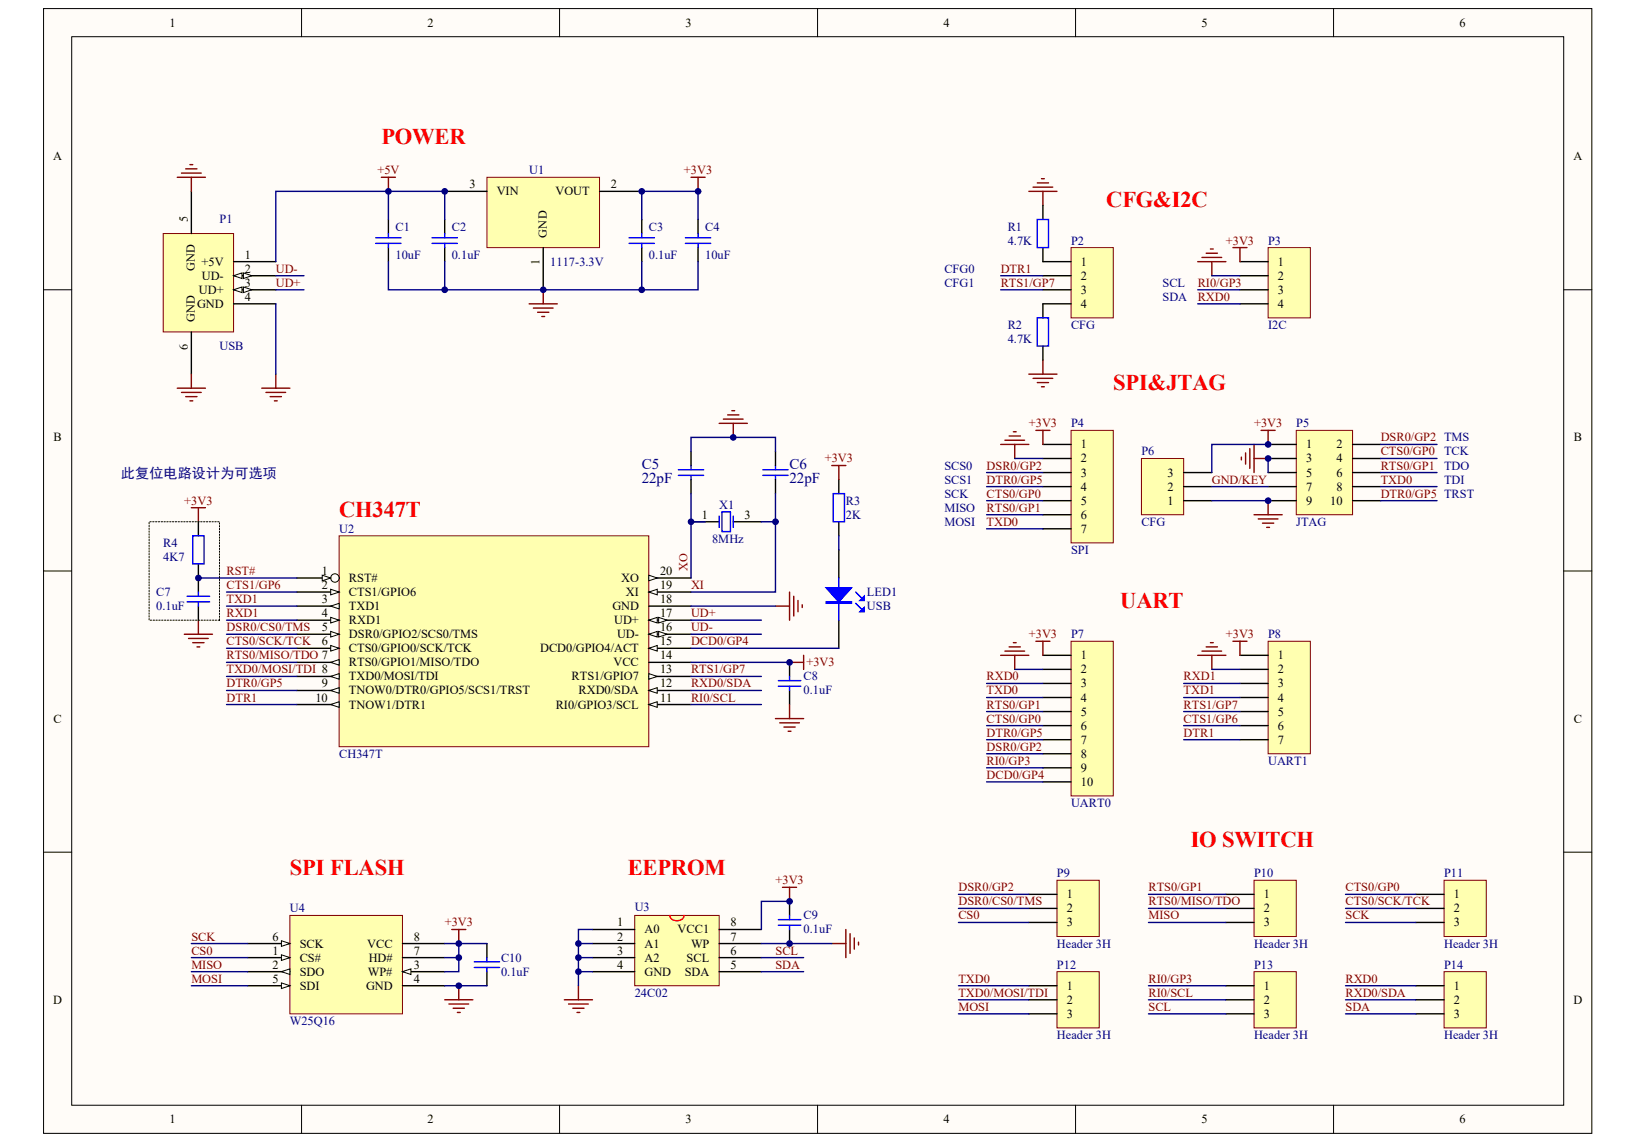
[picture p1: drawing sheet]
<svg xmlns="http://www.w3.org/2000/svg" width="289mm" height="202mm" viewBox="0 0 289 202" stroke-linecap="round" stroke-linejoin="round" font-family="sans-serif">
<g fill="#fffcf8" stroke="#000" stroke-width=".18">
<path d="M7.7 1.5h273.1v198.4h-273.1z"/>
<path d="M12.6 6.5h263.2v188.5h-263.2z"/>
</g>
<g fill="none" stroke="#000" stroke-width=".18">
<path d="M53.2 1.5v5M98.7 1.5v5M144.2 1.5v5M189.7 1.5v5M235.2 1.5v5M7.7 51.1h4.9M275.8 51.1h5M7.7 100.7h4.9M275.8 100.7h5M7.7 150.3h4.9M275.8 150.3h5M53.2 195v4.9"/>
<path d="M98.7 195v4.9M144.2 195v4.9M189.7 195v4.9M235.2 195v4.9"/>
</g>
<path d="M35 92v2.5M35 99.5v4.9M35 106.9v2.5M139.3 116.8v2.5M139.3 121.8v2.5" fill="none" stroke="#000" stroke-width=".25"/>
<path d="M34 94.5h2v5h-2zM33 105.2h4M33 106.2h4M35 104.4v.8M35 106.2v.7M139.3 119.3v.8M137.3 121h4M137.3 120.1h4M139.3 121v.8" fill="none" stroke="#00f" stroke-width=".25"/>
<g fill="none" stroke="#800000" stroke-width=".25">
<path d="M181.5 33.8h4.9M182.2 33h3.5M183 32.3h2M183.7 31.5h.5M184 33.8v2.4M181.5 66h4.9M182.2 66.7h3.5M183 67.5h2M183.7 68.2h.5M184 63.5v2.5M33.8 89.6h2.4M35 89.6v2.4"/>
<path d="M32.5 111.9h5M33.3 112.6h3.4M34 113.4h2M34.7 114.1h.5M35 109.4v2.5M136.8 106.9h2.5M139.3 104.4v5M139.3 116.8h2.5M140 105.2v3.4M140.8 105.9v2M141.5 106.7v.5M141.8 115.6v2.5"/>
<path d="M136.8 126.8h5M137.5 127.5h3.5M138.3 128.2h2M139 129h.5M139.3 124.3v2.5"/>
</g>
<path d="M223.7 43.7h7.4v12.4h-7.4z" fill="#ffffb0" stroke="#800000" stroke-width=".18"/>
<path d="M218.7 46.2h5M218.7 48.6h5M218.7 51.1h5M218.7 53.6h5" fill="none" stroke="#000" stroke-width=".25"/>
<path d="M211.3 46.2h4.9M212 45.4h3.5M212.8 44.7h1.9M213.5 43.9h.5M213.8 46.2v2.4M217.5 43.7h2.5M218.7 43.7v2.5" fill="none" stroke="#800000" stroke-width=".25"/>
<path d="M188.9 75.9h7.5v19.9h-7.5z" fill="#ffffb0" stroke="#800000" stroke-width=".18"/>
<path d="M184 78.4h4.9M184 80.9h4.9M184 83.4h4.9M184 85.8h4.9M184 88.3h4.9M184 90.8h4.9M184 93.3h4.9" fill="none" stroke="#000" stroke-width=".25"/>
<g fill="none" stroke="#800000" stroke-width=".25">
<path d="M121.9 31.3h2.5M123.1 31.3v2.5M176.5 78.4h5M177.3 77.6h3.4M178 76.9h2M178.7 76.2h.5M179 78.4v2.5M182.7 75.9h2.5M184 75.9v2.5M219.7 79.9v2M220.5 79.1v3.5M221.2 78.4v5"/>
<path d="M222.4 75.9h2.5M223.7 75.9v2.5M219 80.6v.5M221.2 80.9h2.5"/>
</g>
<path d="M85.9 31.3h19.9v12.4h-19.9z" fill="#ffffb0" stroke="#800000" stroke-width=".18"/>
<path d="M68.5 38.7v2.5M78.4 33.8h7.5M78.4 38.7v2.5M105.8 33.8h7.4M113.2 38.7v2.5M123.1 38.7v2.5M68.5 43.7v2.5M78.4 43.7v2.5M95.8 43.7v7.4M113.2 43.7v2.5M123.1 43.7v2.5" fill="none" stroke="#000" stroke-width=".25"/>
<path d="M67.3 31.3h2.5M68.5 31.3v2.5M93.3 53.6h5M94.1 54.3h3.5M94.8 55.1h2M95.6 55.8h.5M95.8 51.1v2.5" fill="none" stroke="#800000" stroke-width=".25"/>
<g fill="none" stroke="#00f" stroke-width=".25">
<path d="M66.3 42.9h4.4M66.3 41.9h4.4M68.5 41.2v.7M68.5 42.9v.8M76.2 42.9h4.5M76.2 41.9h4.5M78.4 41.2v.7M78.4 42.9v.8M111 42.9h4.4M111 41.9h4.4M113.2 41.2v.7M113.2 42.9v.8"/>
<path d="M120.9 42.9h4.5M120.9 41.9h4.5M123.1 41.2v.7M123.1 42.9v.8"/>
</g>
<path d="M28.8 41.2h12.4v17.4h-12.4z" fill="#ffffb0" stroke="#800000" stroke-width=".18"/>
<path d="M33.8 58.6v7.4M41.2 46.2h7.4M41.2 53.6h7.4M41.2 51.1h7.4" fill="none" stroke="#000" stroke-width=".25"/>
<g fill="#fffcf8" stroke="#000" stroke-width=".18">
<path d="M41.2 51.1l1.5-.5v1z"/>
<path d="M42.9 50.6l1.5 .5-1.5 .5z"/>
</g>
<path d="M41.2 48.6h7.4" fill="none" stroke="#000" stroke-width=".25"/>
<g fill="#fffcf8" stroke="#000" stroke-width=".18">
<path d="M41.2 48.6l1.5-.5v1z"/>
<path d="M42.9 48.1l1.5 .5-1.5 .5z"/>
</g>
<path d="M33.8 33.8v7.4" fill="none" stroke="#000" stroke-width=".25"/>
<g fill="none" stroke="#800000" stroke-width=".25">
<path d="M31.3 31.3h4.9M32 30.5h3.5M32.8 29.8h1.9M33.5 29h.5M33.8 31.3v2.5M31.3 68.5h4.9M32 69.2h3.5M32.8 70h1.9M33.5 70.7h.5M33.8 66v2.5M46.2 68.5h4.9M46.9 69.2h3.5"/>
<path d="M47.7 70h1.9M48.4 70.7h.5M48.6 66v2.5"/>
</g>
<path d="M112 161.5h14.9v12.4h-14.9z" fill="#ffffb0" stroke="#800000" stroke-width=".18"/>
<path d="M139.3 159v2.5M104.5 164h7.5M104.5 166.4h7.5M104.5 168.9h7.5M104.5 171.4h7.5M126.9 164h7.4M126.9 166.4h7.4M126.9 168.9h7.4M126.9 171.4h7.4M139.3 164v2.4" fill="none" stroke="#000" stroke-width=".25"/>
<path d="M118.2 161.5a1.29 1.29 0 0 0 1.2 .9 1.29 1.29 0 0 0 1.2-.9" fill="none" stroke="#f00" stroke-width=".25"/>
<path d="M99.5 176.4h5M100.3 177.1h3.5M101 177.8h2M101.8 178.6h.5M102 173.9v2.5" fill="none" stroke="#800000" stroke-width=".25"/>
<path d="M137.3 162.2h4M137.3 163.2h4M139.3 161.5v.7M139.3 163.2v.8" fill="none" stroke="#00f" stroke-width=".25"/>
<path d="M51.1 161.5h19.9v17.3h-19.9z" fill="#ffffb0" stroke="#800000" stroke-width=".18"/>
<path d="M43.7 166.4h7.4M71 166.4h7.4M71 168.9h7.4" fill="none" stroke="#000" stroke-width=".25"/>
<path d="M49.6 165.9l1.5 .5-1.5 .5z" fill="#fffcf8" stroke="#000" stroke-width=".18"/>
<path d="M43.7 171.4h7.4" fill="none" stroke="#000" stroke-width=".25"/>
<path d="M49.6 171.4l1.5-.5v1z" fill="#fffcf8" stroke="#000" stroke-width=".18"/>
<path d="M43.7 173.9h7.4" fill="none" stroke="#000" stroke-width=".25"/>
<path d="M49.6 173.4l1.5 .5-1.5 .5z" fill="#fffcf8" stroke="#000" stroke-width=".18"/>
<path d="M43.7 168.9h7.4" fill="none" stroke="#000" stroke-width=".25"/>
<path d="M49.6 168.4l1.5 .5-1.5 .5z" fill="#fffcf8" stroke="#000" stroke-width=".18"/>
<path d="M71 173.9h7.4M71 171.4h7.4" fill="none" stroke="#000" stroke-width=".25"/>
<path d="M71 171.4l1.5-.5v1z" fill="#fffcf8" stroke="#000" stroke-width=".18"/>
<path d="M126.9 74.7h4.9M127.6 73.9h3.5M128.3 73.2h2M129.1 72.4h.5M129.3 74.7v2.5M78.4 176.4h5M79.2 177.1h3.5M79.9 177.8h2M80.7 178.6h.5M80.9 173.9v2.5" fill="none" stroke="#800000" stroke-width=".25"/>
<path d="M121.9 79.6v2.5M136.8 79.6v2.5M121.9 84.6v2.5M136.8 84.6v2.5M85.9 166.4v2.5M85.9 171.4v2.5" fill="none" stroke="#000" stroke-width=".25"/>
<path d="M119.7 82.9h4.4M119.7 83.8h4.4M121.9 82.1v.8M121.9 83.8v.8M134.6 82.9h4.4M134.6 83.8h4.4M136.8 82.1v.8M136.8 83.8v.8M83.7 169.7h4.4M83.7 170.6h4.4M85.9 168.9v.8M85.9 170.6v.8" fill="none" stroke="#00f" stroke-width=".25"/>
<path d="M188.9 113.1h7.5v27.3h-7.5z" fill="#ffffb0" stroke="#800000" stroke-width=".18"/>
<path d="M184 115.6h4.9M184 118.1h4.9M184 120.6h4.9M184 123h4.9M184 125.5h4.9M184 128h4.9M184 130.5h4.9M184 133h4.9M184 135.4h4.9M184 137.9h4.9" fill="none" stroke="#000" stroke-width=".25"/>
<path d="M223.7 113.1h7.4v19.9h-7.4z" fill="#ffffb0" stroke="#800000" stroke-width=".18"/>
<path d="M218.7 115.6h5M218.7 118.1h5M218.7 120.6h5M218.7 123h5M218.7 125.5h5M218.7 128h5M218.7 130.5h5" fill="none" stroke="#000" stroke-width=".25"/>
<path d="M188.9 43.7h7.5v12.4h-7.5z" fill="#ffffb0" stroke="#800000" stroke-width=".18"/>
<path d="M184 36.2v2.5M184 43.7v2.5h4.9M184 48.6h4.9M184 51.1h4.9M188.9 53.6h-4.9v2.5M184 61v2.5M148 84.6v2.5M148 92v2.5M148 97v5M148 109.4v5" fill="none" stroke="#000" stroke-width=".25"/>
<g fill="none" stroke="#800000" stroke-width=".25">
<path d="M146.7 82.1h2.5M148 82.1v2.5M176.5 115.6h5M177.3 114.8h3.4M178 114.1h2M178.7 113.4h.5M179 115.6v2.5M182.7 113.1h2.5M184 113.1v2.5M211.3 115.6h4.9M212 114.8h3.5M212.8 114.1h1.9"/>
<path d="M213.5 113.4h.5M213.8 115.6v2.5M217.5 113.1h2.5M218.7 113.1v2.5"/>
</g>
<path d="M183 38.7h2v5h-2zM183 56.1h2v4.9h-2zM147 87.1h2v4.9h-2zM148 102v7.4M150.9 106.4l1 1M150.9 104.4l1 1" fill="none" stroke="#00f" stroke-width=".25"/>
<g fill="#00f" stroke="#00f" stroke-width=".25">
<path d="M145.7 103.7h4.5l-2.2 2.5z"/>
<path d="M151.7 107.9l.7-.7v.7z"/>
<path d="M151.7 105.9l.7-.7v.7z"/>
<path d="M145.7 106.2h4.5v.2h-4.5z" fill-rule="evenodd"/>
</g>
<path d="M228.6 75.9h10v14.9h-10z" fill="#ffffb0" stroke="#800000" stroke-width=".18"/>
<path d="M223.7 78.4h4.9M238.6 78.4h4.9M223.7 80.9h4.9M223.7 83.4h4.9M223.7 85.8h4.9M223.7 88.3h4.9M238.6 80.9h4.9M238.6 83.4h4.9M238.6 85.8h4.9M238.6 88.3h4.9" fill="none" stroke="#000" stroke-width=".25"/>
<path d="M221.2 90.8h5M221.9 91.5h3.5M222.7 92.3h2M223.4 93h.5M223.7 88.3v2.5" fill="none" stroke="#800000" stroke-width=".25"/>
<path d="M201.3 80.9h7.5v9.9h-7.5z" fill="#ffffb0" stroke="#800000" stroke-width=".18"/>
<path d="M208.8 88.3h5M208.8 85.8h5M208.8 83.4h5" fill="none" stroke="#000" stroke-width=".25"/>
<path d="M59.8 94.5h54.6v37.2h-54.6z" fill="#ffffb0" stroke="#800000" stroke-width=".18"/>
<path d="M114.4 102h7.5" fill="none" stroke="#000" stroke-width=".25"/>
<path d="M114.4 101.5l1.5 .5-1.5 .4z" fill="#fffcf8" stroke="#000" stroke-width=".18"/>
<path d="M52.4 102h7.4" fill="none" stroke="#000" stroke-width=".25"/>
<circle cx="59.1" cy="102" r=".74" fill="#fffcf8" stroke="#000" stroke-width=".18"/>
<path d="M56.8 101.5l1.5 .5-1.5 .4z" fill="#fffcf8" stroke="#000" stroke-width=".18"/>
<path d="M52.4 104.4h7.4" fill="none" stroke="#000" stroke-width=".25"/>
<path d="M58.3 103.9l1.5 .5-1.5 .5z" fill="#fffcf8" stroke="#000" stroke-width=".18"/>
<path d="M52.4 111.9h7.4" fill="none" stroke="#000" stroke-width=".25"/>
<path d="M58.3 111.4l1.5 .5-1.5 .5z" fill="#fffcf8" stroke="#000" stroke-width=".18"/>
<path d="M52.4 114.4h7.4" fill="none" stroke="#000" stroke-width=".25"/>
<path d="M58.3 113.9l1.5 .5-1.5 .4z" fill="#fffcf8" stroke="#000" stroke-width=".18"/>
<path d="M52.4 116.8h7.4" fill="none" stroke="#000" stroke-width=".25"/>
<path d="M58.3 116.8l1.5-.5v1z" fill="#fffcf8" stroke="#000" stroke-width=".18"/>
<path d="M52.4 119.3h7.4" fill="none" stroke="#000" stroke-width=".25"/>
<path d="M58.3 119.3l1.5-.5v1z" fill="#fffcf8" stroke="#000" stroke-width=".18"/>
<path d="M52.4 106.9h7.4" fill="none" stroke="#000" stroke-width=".25"/>
<path d="M58.3 106.9l1.5-.5v1z" fill="#fffcf8" stroke="#000" stroke-width=".18"/>
<path d="M114.4 109.4h7.5" fill="none" stroke="#000" stroke-width=".25"/>
<g fill="#fffcf8" stroke="#000" stroke-width=".18">
<path d="M114.4 109.4l1.5-.5v1z"/>
<path d="M116.2 108.9l1.5 .5-1.5 .5z"/>
</g>
<path d="M52.4 109.4h7.4" fill="none" stroke="#000" stroke-width=".25"/>
<path d="M58.3 108.9l1.5 .5-1.5 .5z" fill="#fffcf8" stroke="#000" stroke-width=".18"/>
<path d="M114.4 111.9h7.5" fill="none" stroke="#000" stroke-width=".25"/>
<g fill="#fffcf8" stroke="#000" stroke-width=".18">
<path d="M114.4 111.9l1.5-.5v1z"/>
<path d="M116.2 111.4l1.5 .5-1.5 .5z"/>
</g>
<path d="M114.4 114.4h7.5" fill="none" stroke="#000" stroke-width=".25"/>
<path d="M114.4 114.4l1.5-.5v.9z" fill="#fffcf8" stroke="#000" stroke-width=".18"/>
<path d="M114.4 119.3h7.5" fill="none" stroke="#000" stroke-width=".25"/>
<path d="M114.4 118.8l1.5 .5-1.5 .5z" fill="#fffcf8" stroke="#000" stroke-width=".18"/>
<path d="M114.4 121.8h7.5" fill="none" stroke="#000" stroke-width=".25"/>
<path d="M114.4 121.8l1.5-.5v1z" fill="#fffcf8" stroke="#000" stroke-width=".18"/>
<path d="M114.4 124.3h7.5" fill="none" stroke="#000" stroke-width=".25"/>
<path d="M114.4 124.3l1.5-.5v1z" fill="#fffcf8" stroke="#000" stroke-width=".18"/>
<path d="M52.4 124.3h7.4" fill="none" stroke="#000" stroke-width=".25"/>
<path d="M58.3 124.3l1.5-.5v1z" fill="#fffcf8" stroke="#000" stroke-width=".18"/>
<path d="M52.4 121.8h7.4" fill="none" stroke="#000" stroke-width=".25"/>
<path d="M58.3 121.8l1.5-.5v1z" fill="#fffcf8" stroke="#000" stroke-width=".18"/>
<path d="M114.4 104.4h7.5" fill="none" stroke="#000" stroke-width=".25"/>
<path d="M114.4 104.4l1.5-.5v1z" fill="#fffcf8" stroke="#000" stroke-width=".18"/>
<path d="M121.9 92h5M129.3 92h5M114.4 106.9h7.5M114.4 116.8h7.5" fill="none" stroke="#000" stroke-width=".25"/>
<path d="M126.9 91v2M127.4 90.3h1.4v3.5h-1.4zM129.3 91v2" fill="none" stroke="#00f" stroke-width=".25"/>
<path d="M146.7 166.4h2.5M149.2 164v4.9M149.9 164.7v3.5M150.7 165.4v2M151.4 166.2v.5" fill="none" stroke="#800000" stroke-width=".25"/>
<g fill="none" stroke="#000080" stroke-width=".25">
<path d="M68.5 38.7v-4.9h9.9v4.9M68.5 33.8h-19.9v12.4M113.2 38.7v-4.9h9.9v4.9M48.6 51.1h5M48.6 48.6h5M48.6 53.6v12.4M68.5 46.2v4.9h54.6v-4.9M78.4 46.2v4.9M113.2 46.2v4.9M176.5 51.1h7.5M176.5 48.6h7.5M211.3 51.1h7.4"/>
<path d="M211.3 53.6h7.4M213.8 48.6h4.9M121.9 79.6v-2.4h14.9v2.4M223.7 78.4h-9.9v5M243.5 78.4h10M121.9 92h2.5M121.9 87.1v14.9M134.3 92h2.5M136.8 87.1v17.3h-14.9M148 94.5v2.5M174 83.4h10M174 90.8h10"/>
<path d="M174 93.3h10M174 88.3h10M179 80.9h5M213.8 88.3h9.9M213.8 85.8h9.9M223.7 80.9v2.5M243.5 80.9h10M243.5 83.4h10M243.5 88.3h10M243.5 85.8h10M35 102h17.4M40 116.8h12.4"/>
<path d="M40 106.9h12.4M40 109.4h12.4M40 111.9h12.4M40 104.4h12.4M40 114.4h12.4M40 119.3h12.4M121.9 116.8h17.4M121.9 106.9h14.9M121.9 109.4h12.4M121.9 111.9h12.4M121.9 114.4h26.1M121.9 119.3h12.4"/>
<path d="M179 118.1h5M213.8 118.1h4.9M40 121.8h12.4M40 124.3h12.4M121.9 121.8h12.4M121.9 124.3h12.4M174 120.6h10M174 123h10M174 125.5h10M174 128h10M174 130.5h10M174 133h10"/>
<path d="M174 135.4h10M174 137.9h10M208.8 120.6h9.9M208.8 123h9.9M208.8 125.5h9.9M208.8 128h9.9M208.8 130.5h9.9M33.8 166.4h9.9M33.8 171.4h9.9M33.8 173.9h9.9M78.4 168.9h2.5M78.4 166.4h7.5"/>
<path d="M78.4 173.9h7.5M80.9 166.4v5h-2.5M102 168.9h2.5M102 166.4h2.5M102 171.4h2.5M104.5 164h-2.5v9.9M134.3 168.9h7.5"/>
</g>
<path d="M186.4 155.3h7.5v9.9h-7.5z" fill="#ffffb0" stroke="#800000" stroke-width=".18"/>
<path d="M181.5 157.8h4.9M181.5 160.2h4.9M181.5 162.7h4.9" fill="none" stroke="#000" stroke-width=".25"/>
<path d="M169.1 160.2h12.4M169.1 162.7h12.4" fill="none" stroke="#000080" stroke-width=".25"/>
<path d="M221.2 155.3h7.4v9.9h-7.4z" fill="#ffffb0" stroke="#800000" stroke-width=".18"/>
<path d="M216.2 157.8h5M216.2 160.2h5M216.2 162.7h5" fill="none" stroke="#000" stroke-width=".25"/>
<path d="M202.6 160.2h13.6M202.6 162.7h13.6" fill="none" stroke="#000080" stroke-width=".25"/>
<path d="M254.7 155.3h7.5v9.9h-7.5z" fill="#ffffb0" stroke="#800000" stroke-width=".18"/>
<path d="M249.7 157.8h5M249.7 160.2h5M249.7 162.7h5" fill="none" stroke="#000" stroke-width=".25"/>
<path d="M237.3 160.2h12.4M237.3 162.7h12.4" fill="none" stroke="#000080" stroke-width=".25"/>
<path d="M186.4 171.4h7.5v9.9h-7.5z" fill="#ffffb0" stroke="#800000" stroke-width=".18"/>
<path d="M181.5 173.9h4.9M181.5 176.4h4.9M181.5 178.8h4.9" fill="none" stroke="#000" stroke-width=".25"/>
<path d="M169.1 176.4h12.4M169.1 178.8h12.4" fill="none" stroke="#000080" stroke-width=".25"/>
<path d="M221.2 171.4h7.4v9.9h-7.4z" fill="#ffffb0" stroke="#800000" stroke-width=".18"/>
<path d="M216.2 173.9h5M216.2 176.4h5M216.2 178.8h5" fill="none" stroke="#000" stroke-width=".25"/>
<path d="M174 85.8h10M202.6 176.4h13.6M202.6 178.8h13.6" fill="none" stroke="#000080" stroke-width=".25"/>
<path d="M254.7 171.4h7.5v9.9h-7.5z" fill="#ffffb0" stroke="#800000" stroke-width=".18"/>
<path d="M249.7 173.9h5M249.7 176.4h5M249.7 178.8h5" fill="none" stroke="#000" stroke-width=".25"/>
<path d="M139.3 159h-5v5M169.1 157.8h12.4M202.6 157.8h13.6M237.3 157.8h12.4M33.8 168.9h9.9M134.3 171.4h7.5M134.3 166.4h12.4M169.1 173.9h12.4M202.6 173.9h13.6M237.3 176.4h12.4M237.3 178.8h12.4M237.3 173.9h12.4" fill="none" stroke="#000080" stroke-width=".25"/>
<path d="M138 156.5h2.5M139.3 156.5v2.5M79.7 164h2.5M80.9 164v2.4" fill="none" stroke="#800000" stroke-width=".25"/>
<path d="M38.7 109.4v-17.4h-12.4v17.4h12.4" fill="none" stroke="#000" stroke-width=".18" stroke-dasharray=".2 .2"/>
<g fill="#000080" stroke="#000080" stroke-width=".18">
<circle cx="35" cy="102" r=".5"/>
<circle cx="68.5" cy="33.8" r=".5"/>
<circle cx="78.4" cy="51.1" r=".5"/>
<circle cx="78.4" cy="33.8" r=".5"/>
<circle cx="80.9" cy="173.9" r=".5"/>
<circle cx="80.9" cy="168.9" r=".5"/>
<circle cx="80.9" cy="166.4" r=".5"/>
<circle cx="95.8" cy="51.1" r=".5"/>
<circle cx="102" cy="171.4" r=".5"/>
<circle cx="102" cy="168.9" r=".5"/>
<circle cx="102" cy="166.4" r=".5"/>
<circle cx="113.2" cy="51.1" r=".5"/>
<circle cx="113.2" cy="33.8" r=".5"/>
<circle cx="121.9" cy="92" r=".5"/>
<circle cx="123.1" cy="33.8" r=".5"/>
<circle cx="129.3" cy="77.2" r=".5"/>
<circle cx="136.8" cy="92" r=".5"/>
<circle cx="139.3" cy="166.4" r=".5"/>
<circle cx="139.3" cy="159" r=".5"/>
<circle cx="139.3" cy="116.8" r=".5"/>
<circle cx="223.7" cy="88.3" r=".5"/>
<circle cx="223.7" cy="80.9" r=".5"/>
<circle cx="223.7" cy="78.4" r=".5"/>
</g>
<g font-size="4" fill="#f00">
<text x="67.3" y="25.4">POWER</text>
<text x="195.1" y="36.6">CFG&amp;I2C</text>
<text x="196.4" y="68.8">SPI&amp;JTAG</text>
<text x="59.8" y="91.2">CH347T</text>
<text x="197.6" y="107.3">UART</text>
<text x="210" y="149.4">IO SWITCH</text>
<text x="51.1" y="154.4">SPI FLASH</text>
<text x="110.7" y="154.4">EEPROM</text>
</g>
<g font-size="2.7" fill="#000080">
<text x="113.2" y="82.8">C5</text>
<text x="139.3" y="82.8">C6</text>
<text x="113.2" y="85.2">22pF</text>
<text x="139.3" y="85.2">22pF</text>
</g>
<text font-size="2.5" fill="#11037f" x="21.3" y="84.2">此复位电路设计为可选项</text>
<g font-size="2.2">
<text x="29.9" y="4.7">1</text>
<text x="75.4" y="4.7">2</text>
<text x="120.9" y="4.7">3</text>
<text x="166.4" y="4.7">4</text>
<text x="211.9" y="4.7">5</text>
<text x="257.4" y="4.7">6</text>
<text x="9.4" y="28.3">A</text>
<text x="277.5" y="28.3">A</text>
<text x="82.8" y="33.2">3</text>
<text x="87.6" y="34.5">VIN</text>
<text x="98" y="34.5">VOUT</text>
<text x="107.7" y="33.2">2</text>
<text x="33.1" y="39.2" transform="rotate(-90 33.1 39.2)">5</text>
<text x="96.4" y="41.9" transform="rotate(-90 96.4 41.9)">GND</text>
<text x="34.4" y="47.8" transform="rotate(-90 34.4 47.8)">GND</text>
<text x="35.6" y="46.9">+5V</text>
<text x="43.2" y="45.6">1</text>
<text x="95.2" y="46.8" transform="rotate(-90 95.2 46.8)">1</text>
<text x="190.7" y="46.9">1</text>
<text x="225.4" y="46.9">1</text>
<text x="35.1" y="51.8">UD+</text>
<text x="35.6" y="49.3">UD-</text>
<text x="43.2" y="53.1">4</text>
<text x="43.2" y="50.6">3</text>
<text x="43.2" y="48.1">2</text>
<text x="190.7" y="49.3">2</text>
<text x="190.7" y="51.8">3</text>
<text x="225.4" y="49.3">2</text>
<text x="225.4" y="51.8">3</text>
<text x="34.4" y="56.8" transform="rotate(-90 34.4 56.8)">GND</text>
<text x="34.8" y="54.3">GND</text>
<text x="190.7" y="54.3">4</text>
<text x="225.4" y="54.3">4</text>
<text x="33.1" y="61.7" transform="rotate(-90 33.1 61.7)">6</text>
<text x="9.4" y="77.9">B</text>
<text x="277.6" y="77.9">B</text>
<text x="190.7" y="79.1">1</text>
<text x="190.7" y="81.6">2</text>
<text x="230.4" y="79.1">1</text>
<text x="230.4" y="81.6">3</text>
<text x="235.7" y="79.1">2</text>
<text x="235.7" y="81.6">4</text>
<text x="190.7" y="84.1">3</text>
<text x="190.7" y="86.5">4</text>
<text x="190.7" y="89">5</text>
<text x="206" y="89">1</text>
<text x="206" y="86.5">2</text>
<text x="206" y="84.1">3</text>
<text x="230.4" y="84.1">5</text>
<text x="230.4" y="86.5">7</text>
<text x="230.4" y="89">9</text>
<text x="234.6" y="89">10</text>
<text x="235.7" y="84.1">6</text>
<text x="235.7" y="86.5">8</text>
<text x="123.8" y="91.5">1</text>
<text x="131.3" y="91.5">3</text>
<text x="190.7" y="91.5">6</text>
<text x="190.7" y="94">7</text>
<text x="56.7" y="101.4">1</text>
<text x="116.4" y="101.4">20</text>
<text x="56.7" y="103.9">2</text>
<text x="56.7" y="106.4">3</text>
<text x="61.6" y="102.7">RST#</text>
<text x="61.6" y="105.1">CTS1/GPIO6</text>
<text x="61.6" y="107.6">TXD1</text>
<text x="108" y="107.6">GND</text>
<text x="109.6" y="102.7">XO</text>
<text x="110.4" y="105.1">XI</text>
<text x="116.4" y="103.9">19</text>
<text x="116.4" y="106.4">18</text>
<text x="56.7" y="111.3">5</text>
<text x="56.7" y="113.8">6</text>
<text x="56.7" y="108.9">4</text>
<text x="61.6" y="112.6">DSR0/GPIO2/SCS0/TMS</text>
<text x="61.6" y="110.1">RXD1</text>
<text x="108.3" y="110.1">UD+</text>
<text x="108.9" y="112.6">UD-</text>
<text x="116.4" y="108.9">17</text>
<text x="116.4" y="111.3">16</text>
<text x="116.4" y="113.8">15</text>
<text x="61.6" y="115.1">CTS0/GPIO0/SCK/TCK</text>
<text x="61.6" y="117.5">RTS0/GPIO1/MISO/TDO</text>
<text x="95.3" y="115.1">DCD0/GPIO4/ACT</text>
<text x="108.2" y="117.5">VCC</text>
<text x="116.4" y="118.8">13</text>
<text x="116.4" y="116.3">14</text>
<text x="190.7" y="116.3">1</text>
<text x="190.7" y="118.8">2</text>
<text x="225.4" y="116.3">1</text>
<text x="225.4" y="118.8">2</text>
<text x="55.6" y="123.7">10</text>
<text x="56.7" y="121.3">9</text>
<text x="61.6" y="120">TXD0/MOSI/TDI</text>
<text x="61.6" y="125">TNOW1/DTR1</text>
<text x="61.6" y="122.5">TNOW0/DTR0/GPIO5/SCS1/TRST</text>
<text x="98" y="125">RI0/GPIO3/SCL</text>
<text x="100.8" y="120">RTS1/GPIO7</text>
<text x="102.1" y="122.5">RXD0/SDA</text>
<text x="116.4" y="121.3">12</text>
<text x="116.4" y="123.7">11</text>
<text x="190.7" y="121.3">3</text>
<text x="190.7" y="123.7">4</text>
<text x="225.4" y="121.3">3</text>
<text x="225.4" y="123.7">4</text>
<text x="9.4" y="127.5">C</text>
<text x="190.7" y="126.2">5</text>
<text x="190.7" y="128.7">6</text>
<text x="190.7" y="131.2">7</text>
<text x="225.4" y="126.2">5</text>
<text x="225.4" y="128.7">6</text>
<text x="225.4" y="131.2">7</text>
<text x="277.6" y="127.5">C</text>
<text x="190.7" y="133.7">8</text>
<text x="190.7" y="136.1">9</text>
<text x="190.7" y="138.6">10</text>
<text x="188.2" y="158.5">1</text>
<text x="188.2" y="160.9">2</text>
<text x="222.9" y="158.5">1</text>
<text x="222.9" y="160.9">2</text>
<text x="256.5" y="158.5">1</text>
<text x="256.5" y="160.9">2</text>
<text x="48.1" y="165.9">6</text>
<text x="52.9" y="167.1">SCK</text>
<text x="64.8" y="167.1">VCC</text>
<text x="73" y="165.9">8</text>
<text x="108.9" y="165.9">2</text>
<text x="108.9" y="163.4">1</text>
<text x="113.7" y="167.1">A1</text>
<text x="113.7" y="164.7">A0</text>
<text x="119.5" y="164.7">VCC1</text>
<text x="121.9" y="167.1">WP</text>
<text x="128.8" y="163.4">8</text>
<text x="128.8" y="165.9">7</text>
<text x="188.2" y="163.4">3</text>
<text x="222.9" y="163.4">3</text>
<text x="256.5" y="163.4">3</text>
<text x="48.1" y="170.9">2</text>
<text x="48.1" y="173.3">5</text>
<text x="48.1" y="168.4">1</text>
<text x="52.9" y="172.1">SDO</text>
<text x="52.9" y="169.6">CS#</text>
<text x="64.9" y="172.1">WP#</text>
<text x="65" y="169.6">HD#</text>
<text x="73" y="168.4">7</text>
<text x="73" y="173.3">4</text>
<text x="73" y="170.9">3</text>
<text x="108.9" y="170.9">4</text>
<text x="108.9" y="168.4">3</text>
<text x="113.7" y="172.1">GND</text>
<text x="113.7" y="169.6">A2</text>
<text x="120.8" y="172.1">SDA</text>
<text x="121.1" y="169.6">SCL</text>
<text x="128.8" y="168.4">6</text>
<text x="128.8" y="170.9">5</text>
<text x="9.4" y="177.1">D</text>
<text x="52.9" y="174.6">SDI</text>
<text x="64.6" y="174.6">GND</text>
<text x="188.2" y="174.6">1</text>
<text x="188.2" y="177.1">2</text>
<text x="188.2" y="179.5">3</text>
<text x="222.9" y="174.6">1</text>
<text x="222.9" y="177.1">2</text>
<text x="222.9" y="179.5">3</text>
<text x="256.5" y="174.6">1</text>
<text x="256.5" y="177.1">2</text>
<text x="256.5" y="179.5">3</text>
<text x="277.5" y="177.1">D</text>
<text x="29.9" y="198.1">1</text>
<text x="75.4" y="198.1">2</text>
<text x="120.9" y="198.1">3</text>
<text x="166.4" y="198.1">4</text>
<text x="211.9" y="198.1">5</text>
<text x="257.4" y="198.1">6</text>
</g>
<g font-size="2.2" fill="#800000">
<text x="66.6" y="30.7">+5V</text>
<text x="120.6" y="30.7">+3V3</text>
<text x="216.2" y="43.1">+3V3</text>
<text x="48.6" y="50.6">UD+</text>
<text x="48.6" y="48.1">UD-</text>
<text x="176.5" y="48.1">DTR1</text>
<text x="176.5" y="50.6">RTS1/GP7</text>
<text x="211.3" y="50.6">RI0/GP3</text>
<text x="211.3" y="53.1">RXD0</text>
<text x="181.5" y="75.4">+3V3</text>
<text x="221.2" y="75.4">+3V3</text>
<text x="243.5" y="77.9">DSR0/GP2 TMS</text>
<text x="145.5" y="81.6">+3V3</text>
<text x="174" y="82.8">DSR0/GP2</text>
<text x="243.5" y="80.3">CTS0/GP0</text>
<text x="243.5" y="82.8">RTS0/GP1</text>
<text x="32.5" y="89">+3V3</text>
<text x="174" y="87.8">CTS0/GP0</text>
<text x="174" y="85.3">DTR0/GP5</text>
<text x="213.8" y="85.3">GND/KEY</text>
<text x="243.5" y="85.3">TXD0</text>
<text x="243.5" y="87.8">DTR0/GP5 TRST</text>
<text x="174" y="90.3">RTS0/GP1</text>
<text x="174" y="92.7">TXD0</text>
<text x="40" y="101.4">RST#</text>
<text x="121.3" y="100.7" transform="rotate(-90 121.3 100.7)">XO</text>
<text x="40" y="103.9">CTS1/GP6</text>
<text x="40" y="106.4">TXD1</text>
<text x="121.9" y="103.9">XI</text>
<text x="40" y="108.9">RXD1</text>
<text x="40" y="113.8">CTS0/SCK/TCK</text>
<text x="40" y="111.3">DSR0/CS0/TMS</text>
<text x="121.9" y="111.3">UD-</text>
<text x="121.9" y="108.9">UD+</text>
<text x="121.9" y="113.8">DCD0/GP4</text>
<text x="181.5" y="112.6">+3V3</text>
<text x="216.2" y="112.6">+3V3</text>
<text x="40" y="116.3">RTS0/MISO/TDO 7</text>
<text x="40" y="118.8">TXD0/MOSI/TDI 8</text>
<text x="121.9" y="118.8">RTS1/GP7</text>
<text x="142.2" y="117.5">+3V3</text>
<text x="40" y="121.3">DTR0/GP5</text>
<text x="40" y="123.7">DTR1</text>
<text x="121.9" y="121.3">RXD0/SDA</text>
<text x="121.9" y="123.7">RI0/SCL</text>
<text x="174" y="125">RTS0/GP1</text>
<text x="174" y="120">RXD0</text>
<text x="174" y="122.5">TXD0</text>
<text x="208.8" y="120">RXD1</text>
<text x="208.8" y="122.5">TXD1</text>
<text x="208.8" y="125">RTS1/GP7</text>
<text x="174" y="129.9">DTR0/GP5</text>
<text x="174" y="127.5">CTS0/GP0</text>
<text x="208.8" y="127.5">CTS1/GP6</text>
<text x="208.8" y="129.9">DTR1</text>
<text x="174" y="134.9">RI0/GP3</text>
<text x="174" y="137.4">DCD0/GP4</text>
<text x="174" y="132.4">DSR0/GP2</text>
<text x="136.8" y="156">+3V3</text>
<text x="169.1" y="157.2">DSR0/GP2</text>
<text x="169.1" y="159.7">DSR0/CS0/TMS</text>
<text x="202.6" y="157.2">RTS0/GP1</text>
<text x="202.6" y="159.7">RTS0/MISO/TDO</text>
<text x="237.3" y="157.2">CTS0/GP0</text>
<text x="237.3" y="159.7">CTS0/SCK/TCK</text>
<text x="33.8" y="165.9">SCK</text>
<text x="78.4" y="163.4">+3V3</text>
<text x="169.1" y="162.2">CS0</text>
<text x="202.6" y="162.2">MISO</text>
<text x="237.3" y="162.2">SCK</text>
<text x="33.8" y="170.9">MISO</text>
<text x="33.8" y="173.3">MOSI</text>
<text x="33.8" y="168.4">CS0</text>
<text x="136.8" y="168.4">SCL</text>
<text x="136.8" y="170.9">SDA</text>
<text x="169.1" y="173.3">TXD0</text>
<text x="202.6" y="173.3">RI0/GP3</text>
<text x="237.3" y="173.3">RXD0</text>
<text x="169.1" y="178.3">MOSI</text>
<text x="169.1" y="175.8">TXD0/MOSI/TDI</text>
<text x="202.6" y="178.3">SCL</text>
<text x="202.6" y="175.8">RI0/SCL</text>
<text x="237.3" y="178.3">SDA</text>
<text x="237.3" y="175.8">RXD0/SDA</text>
</g>
<g font-size="2.2" fill="#000080">
<text x="93.3" y="30.7">U1</text>
<text x="38.7" y="39.4">P1</text>
<text x="69.8" y="40.7">C1</text>
<text x="79.7" y="40.7">C2</text>
<text x="114.4" y="40.7">C3</text>
<text x="124.4" y="40.7">C4</text>
<text x="177.8" y="40.7">R1</text>
<text x="69.8" y="45.6">10uF</text>
<text x="79.7" y="45.6">0.1uF</text>
<text x="97.1" y="46.9">1117-3.3V</text>
<text x="114.4" y="45.6">0.1uF</text>
<text x="124.4" y="45.6">10uF</text>
<text x="177.8" y="43.1">4.7K</text>
<text x="188.9" y="43.1">P2</text>
<text x="223.7" y="43.1">P3</text>
<text x="166.6" y="48.1">CFG0</text>
<text x="166.6" y="50.6">CFG1</text>
<text x="205.1" y="50.6">SCL</text>
<text x="205.1" y="53.1">SDA</text>
<text x="177.8" y="58">R2</text>
<text x="188.9" y="58">CFG</text>
<text x="223.7" y="58">I2C</text>
<text x="38.7" y="61.7">USB</text>
<text x="177.8" y="60.5">4.7K</text>
<text x="188.9" y="75.4">P4</text>
<text x="228.6" y="75.4">P5</text>
<text x="166.6" y="82.8">SCS0</text>
<text x="201.3" y="80.3">P6</text>
<text x="254.7" y="80.3">TCK</text>
<text x="254.7" y="82.8">TDO</text>
<text x="126.9" y="89.8">X1</text>
<text x="149.2" y="89">R3</text>
<text x="166.6" y="87.8">SCK</text>
<text x="166.6" y="85.3">SCS1</text>
<text x="254.7" y="85.3">TDI</text>
<text x="59.8" y="94">U2</text>
<text x="125.6" y="95.7">8MHz</text>
<text x="149.2" y="91.5">2K</text>
<text x="166.6" y="90.3">MISO</text>
<text x="166.6" y="92.7">MOSI</text>
<text x="201.3" y="92.7">CFG</text>
<text x="228.6" y="92.7">JTAG</text>
<text x="28.8" y="98.9">4K7</text>
<text x="28.8" y="96.5">R4</text>
<text x="188.9" y="97.7">SPI</text>
<text x="27.5" y="105.1">C7</text>
<text x="27.5" y="107.6">0.1uF</text>
<text x="152.9" y="105.1">LED1</text>
<text x="152.9" y="107.6">USB</text>
<text x="188.9" y="112.6">P7</text>
<text x="223.7" y="112.6">P8</text>
<text x="141.8" y="120">C8</text>
<text x="141.8" y="122.5">0.1uF</text>
<text x="59.8" y="133.7">CH347T</text>
<text x="223.7" y="134.9">UART1</text>
<text x="188.9" y="142.3">UART0</text>
<text x="186.4" y="154.7">P9</text>
<text x="221.2" y="154.7">P10</text>
<text x="254.7" y="154.7">P11</text>
<text x="51.1" y="160.9">U4</text>
<text x="112" y="160.7">U3</text>
<text x="141.8" y="162.2">C9</text>
<text x="141.8" y="164.7">0.1uF</text>
<text x="186.4" y="167.1">Header 3H</text>
<text x="221.2" y="167.1">Header 3H</text>
<text x="254.7" y="167.1">Header 3H</text>
<text x="88.4" y="169.6">C10</text>
<text x="88.4" y="172.1">0.1uF</text>
<text x="186.4" y="170.9">P12</text>
<text x="221.2" y="170.9">P13</text>
<text x="254.7" y="170.9">P14</text>
<text x="112" y="175.8">24C02</text>
<text x="51.1" y="180.8">W25Q16</text>
<text x="186.4" y="183.3">Header 3H</text>
<text x="221.2" y="183.3">Header 3H</text>
<text x="254.7" y="183.3">Header 3H</text>
</g>
</svg>
